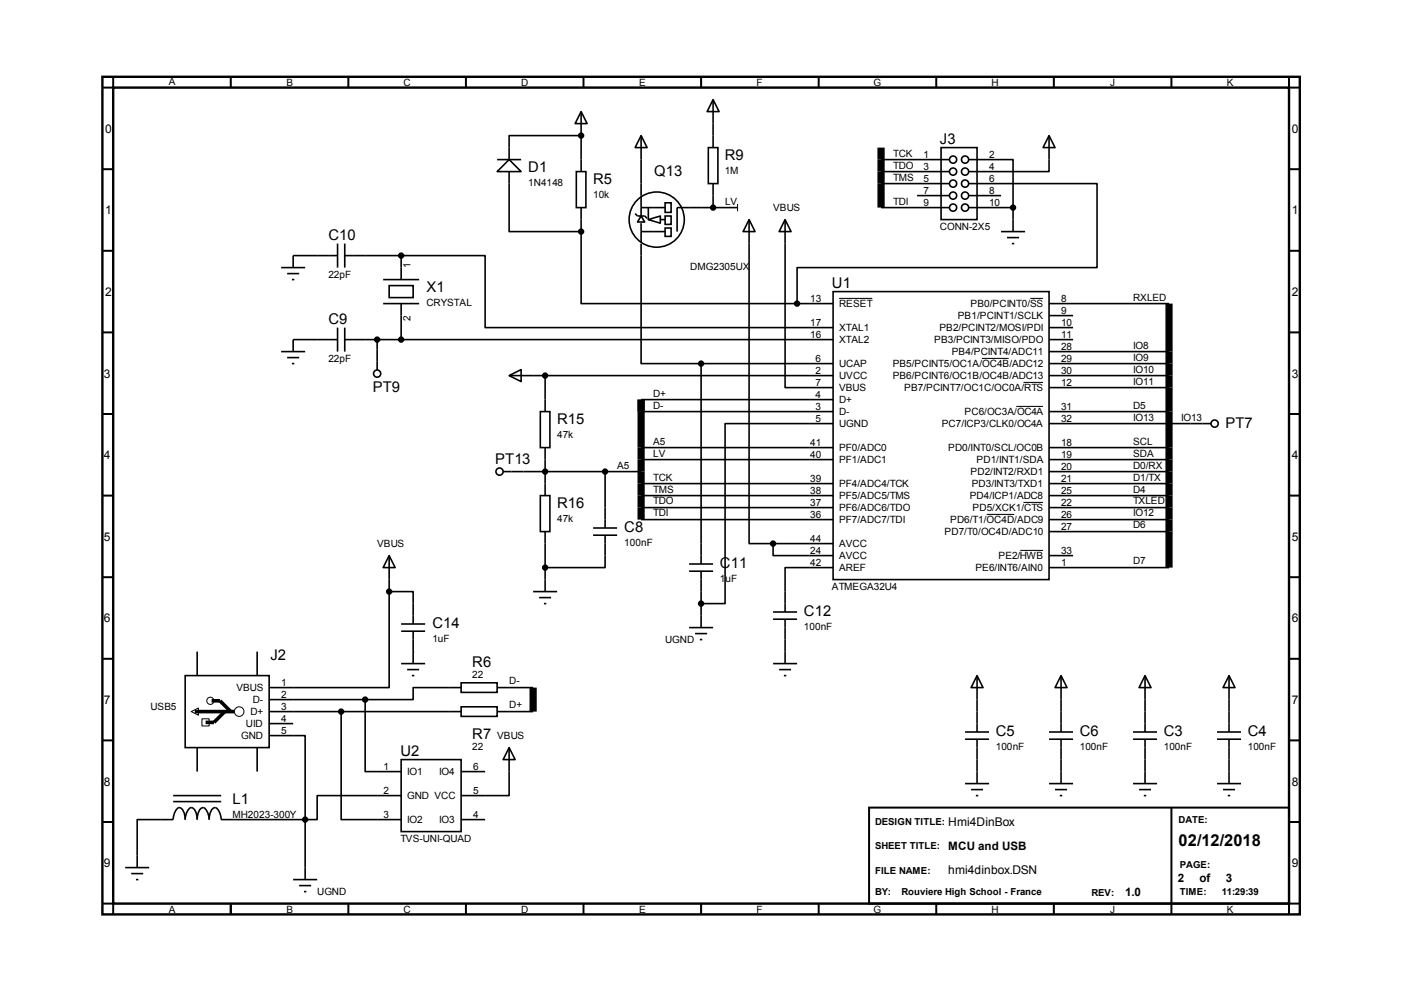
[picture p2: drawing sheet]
<svg xmlns="http://www.w3.org/2000/svg" width="297mm" height="210mm" viewBox="0 0 297 210" stroke-linecap="round" stroke-linejoin="round" font-family="sans-serif">
<path d="M21.7 16.3h253.5v177.2h-253.5zM24 18.5h248.9v172.8h-248.9z" fill="none" stroke="#000" stroke-width=".51"/>
<g fill="none" stroke="#000" stroke-width=".42">
<path d="M24 16.3v2.2h-2.3M48.9 16.3v2.2M73.7 16.3v2.2M98.6 16.3v2.2M123.5 16.3v2.2M148.4 16.3v2.2M173.3 16.3v2.2M198.2 16.3v2.2M223.1 16.3v2.2M248 16.3v2.2M272.9 16.3v2.2h2.3M21.7 35.8h2.3"/>
<path d="M272.9 35.8h2.3M21.7 53.1h2.3M272.9 53.1h2.3M21.7 70.4h2.3M272.9 70.4h2.3M21.7 87.6h2.3M272.9 87.6h2.3M21.7 104.9h2.3M272.9 104.9h2.3M21.7 122.2h2.3M21.7 139.4h2.3M272.9 122.2h2.3"/>
<path d="M272.9 139.4h2.3M21.7 156.7h2.3M272.9 156.7h2.3M21.7 174h2.3M184 170.9h88.9v20.4h-88.9zM248 170.9v22.6M272.9 174h2.3M21.7 191.3h2.3v2.2M48.9 191.3v2.2M73.7 191.3v2.2M98.6 191.3v2.2M123.5 191.3v2.2"/>
<path d="M148.4 191.3v2.2M173.3 191.3v2.2M198.2 191.3v2.2M223.1 191.3v2.2M275.2 191.3h-2.3v2.2"/>
</g>
<path d="M186.5 31.2v12.7M247.5 64.3v55.8M135.7 84.6v25.4M112.9 145.5v5.1" fill="none" stroke="#000" stroke-width="1.5" stroke-linecap="butt"/>
<g fill="none" stroke="#000" stroke-width=".34">
<path d="M105.2 33.8h5.1M107.8 33.8l2.5 2.5h-5.1zM107.8 36.3v12.7h15.2M122 36.3h2v7.6h-2zM123 23.6l1.3 2.6h-2.5zM123 28.7h-15.2v5.1M123 23.6v12.7M135.7 28.7l1.3 2.5h-2.5zM135.7 28.7v17M149.9 31.2h2.1v7.7h-2.1zM151 21.1l1.2 2.5h-2.5zM151 21.1v10.1"/>
<path d="M151 38.9v5M186.5 33.8h14.5M186.5 36.3h14.5M186.5 38.9h14.5M199.2 31.2h7.6v15.3h-7.6zM205.1 33.8h9.4v10.1M205.1 38.9h27.1v17.7h-63.5v7.7M222.1 28.7l1.3 2.5h-2.6zM222.1 28.7v7.6h-17M59.5 56.6h5.1M60.8 57.9h2.5M61.8 59.2h.5"/>
<path d="M71.5 54.1h-9.4v2.5M71.5 51.6v5M73 54.1h11.9M73 51.6v5M81.1 59.2h7.6M84.9 54.1h17.8v15.2h73.7M84.9 54.1v5.1M123 49v15.3h45.7M123 43.9v5.1M134.5 45.2l.5 .5h1.5l.5 .5M135.7 45.7l.8 1.3h-1.5zM135.7 51.6v25.4h12.7"/>
<path d="M135.7 43.9h5.1M135.7 47.2v4.1M135.7 49h5.1M137.2 46.5l2.6-.8v1.5zM137.2 43.9v2.6M139.8 46.5h1M140.8 48.3h1.3v1.7h-1.3zM140.8 42.9h1.3v2.1h-1.3zM140.8 45.7h1.3v1.8h-1.3zM156 43.9h-12.7v5.1M158.6 46.5l1.3 2.5h-2.6zM158.6 46.5v68.6h5.1"/>
<path d="M166.2 46.5l1.3 2.5h-2.6zM166.2 46.5v35.5h10.2M186.5 43.9h14.5M194.1 41.4h6.9M205.1 43.9h9.4M205.1 41.4h6.8M211.9 49h5.1M213.2 50.3h2.5M214.2 51.6h.5M214.5 43.9v5.1M59.5 74.4h5.1M60.8 75.7h2.5"/>
<path d="M61.8 77h.5M71.5 71.9h-9.4v2.5M71.5 69.3v5.1M73 71.9h103.4M73 69.3v5.1M79.8 71.9v6.4M81.1 64.3h7.6M82.4 60.5h5.1v2.5h-5.1zM84.9 64.3v7.6M107.8 79.5l2.5-1.3v2.6zM107.8 79.5h68.6M115.4 79.5v7.6"/>
<path d="M148.4 77h28M148.4 77v42.4M168.7 64.3h7.7M176.4 61.7h45.7v61h-45.7zM222.1 71.9h5.1M222.1 64.3h25.4M222.1 79.5h25.4M222.1 77h25.4M222.1 74.4h25.4M222.1 66.8h5.1M222.1 69.3h5.1M106.5 99.8h29.2"/>
<path d="M114.4 87.1h2v7.6h-2zM115.4 94.7v10.2M128.1 99.8v12M135.7 87.1h40.7M135.7 94.7h40.7M135.7 97.3h40.7M135.7 84.6h40.7M176.4 89.7h-22.9v38.1h-5.1M222.1 82h25.4M222.1 87.1h25.4M222.1 99.8h25.4M222.1 89.7h34.3"/>
<path d="M222.1 94.7h25.4M222.1 97.3h25.4M82.4 117.6l1.3 2.5h-2.6zM82.4 117.6v7.6M114.4 104.9h2v7.6h-2zM115.4 112.5v12.7M125.6 113.3h5M125.6 111.8h5M128.1 113.3v6.8h-12.7M135.7 110h40.7M135.7 107.4h40.7M135.7 104.9h40.7"/>
<path d="M135.7 102.4h40.7M145.9 119.4h5.1M163.7 115.1v2.5h12.7M163.7 115.1h12.7M222.1 112.5h25.4M222.1 110h25.4M222.1 107.4h25.4M222.1 104.9h25.4M222.1 102.4h25.4M222.1 117.6h5.1M41.7 137.9v5.1M54.4 137.9v5.1"/>
<path d="M82.4 125.2h5.1v6.9M82.4 125.2v20.3h-25.4M84.9 133.6h5.1M84.9 132.1h5.1M87.5 133.6v6.9M112.9 125.2h5M114.1 126.5h2.6M115.1 127.8h.6M145.9 120.9h5.1M145.9 132.8h5.1M147.2 134.1h2.5M148.2 135.4h.5"/>
<path d="M148.4 120.9v11.9M163.7 131.1h5M163.7 129.5h5M166.2 131.1v9.4M176.4 120.1h-10.2v9.4M222.1 120.1h25.4M39.2 143h17.8v15.2h-17.8zM41.7 158.2v5.1M54.4 158.2v5.1M57 155.7h7.6v17.8M57 150.6h40.6M57 148.1h20.3"/>
<path d="M57 153.2h5.1M72.2 150.6v22.9h12.7M77.3 148.1v15.2h7.6M84.9 140.5h5.1M86.2 141.7h2.5M87.2 143h.5M97.6 144.5h7.6v2.1h-7.6zM97.6 149.6h7.6v2h-7.6zM97.6 145.5h-10.1v2.6h-10.2M105.2 145.5h7.7M105.2 150.6h7.7M107.8 158.2l1.3 2.6h-2.6z"/>
<path d="M107.8 158.2v10.2h-10.2M163.7 140.5h5M164.9 141.7h2.6M165.9 143h.6M204.3 156.5h5.1M204.3 154.9h5.1M206.8 143l1.3 2.5h-2.5zM206.8 143v11.9M206.8 156.5v9.4M222.1 156.5h5.1M222.1 154.9h5.1M224.6 143l1.3 2.5h-2.5z"/>
<path d="M224.6 143v11.9M224.6 156.5v9.4M239.9 156.5h5M239.9 154.9h5M242.4 143l1.3 2.5h-2.6zM242.4 143v11.9M242.4 156.5v9.4M257.6 156.5h5.1M257.6 154.9h5.1M260.2 143l1.3 2.5h-2.6zM260.2 143v11.9M260.2 156.5v9.4"/>
<path d="M36.7 168.4h10.1M36.7 169.7h10.1M64.6 173.5h-17.8a2.69 2.69 0 0 0-1.2-2.6 2.31 2.31 0 0 0-1.3 2.6 2.69 2.69 0 0 0-1.3-2.6 2.31 2.31 0 0 0-1.3 2.6 2.31 2.31 0 0 0-1.2-2.6 2.69 2.69 0 0 0-1.3 2.6 2.31 2.31 0 0 0-1.3-2.6 2.69 2.69 0 0 0-1.2 2.6h-7.7v10.1M64.6 173.5v12.7M84.9 160.8h12.7v15.2h-12.7zM84.9 168.4h-17.8v5.1h-2.5M97.6 173.5h5.1M97.6 163.3h5.1M204.3 165.9h5.1M205.6 167.1h2.5M206.6 168.4h.5M222.1 165.9h5.1"/>
<path d="M223.4 167.1h2.5M224.4 168.4h.5M239.9 165.9h5M241.1 167.1h2.6M242.1 168.4h.6M257.6 165.9h5.1M258.9 167.1h2.6M259.9 168.4h.5M26.5 183.6h5.1M27.8 184.9h2.5M28.8 186.2h.5M62.1 186.2h5"/>
<path d="M63.3 187.5h2.6M64.3 188.7h.6"/>
<circle cx="123" cy="28.7" r=".51"/>
<circle cx="201.8" cy="36.3" r=".76"/>
<circle cx="201.8" cy="38.9" r=".76"/>
<circle cx="201.8" cy="33.8" r=".76"/>
<circle cx="204.3" cy="36.3" r=".76"/>
<circle cx="204.3" cy="38.9" r=".76"/>
<circle cx="204.3" cy="33.8" r=".76"/>
<circle cx="84.9" cy="54.1" r=".51"/>
<circle cx="123" cy="49" r=".51"/>
<circle cx="139" cy="46.5" r="5.8"/>
<circle cx="151" cy="43.9" r=".51"/>
<circle cx="201.8" cy="43.9" r=".76"/>
<circle cx="201.8" cy="41.4" r=".76"/>
<circle cx="204.3" cy="43.9" r=".76"/>
<circle cx="204.3" cy="41.4" r=".76"/>
<circle cx="214.5" cy="43.9" r=".51"/>
<circle cx="79.8" cy="71.9" r=".51"/>
<circle cx="79.8" cy="79.1" r=".76"/>
<circle cx="84.9" cy="71.9" r=".51"/>
<circle cx="115.4" cy="79.5" r=".51"/>
<circle cx="148.4" cy="77" r=".51"/>
<circle cx="168.7" cy="64.3" r=".51"/>
<circle cx="105.7" cy="99.8" r=".76"/>
<circle cx="115.4" cy="99.8" r=".51"/>
<circle cx="128.1" cy="99.8" r=".51"/>
<circle cx="257.1" cy="89.7" r=".76"/>
<circle cx="163.7" cy="115.1" r=".51"/>
<circle cx="82.4" cy="125.2" r=".51"/>
<circle cx="115.4" cy="120.1" r=".51"/>
<circle cx="148.4" cy="127.8" r=".51"/>
<circle cx="72.2" cy="150.6" r=".51"/>
<circle cx="77.3" cy="148.1" r=".51"/>
<circle cx="64.6" cy="173.5" r=".51"/>
</g>
<g fill="none" stroke="#000" stroke-width=".21">
<path d="M177.6 63.2h7.1M207.9 75.9h5.6M218.1 63.2h2.7M215.1 86h5.7M216.7 80.9h4.1M208.9 108.9h5.8M216 116.5h4.8M216.7 106.3h4.1M40.5 150.6l1.5-.7v1.5zM42.8 152.1h1.5v1.6h-1.5z"/>
<circle cx="44.5" cy="148.3" r=".76"/>
<circle cx="50.6" cy="150.6" r="1.02"/>
</g>
<g fill="#000">
<circle cx="123" cy="28.7" r=".51"/>
<circle cx="84.9" cy="54.1" r=".51"/>
<circle cx="123" cy="49" r=".51"/>
<circle cx="151" cy="43.9" r=".51"/>
<circle cx="214.5" cy="43.9" r=".51"/>
<circle cx="79.8" cy="71.9" r=".51"/>
<circle cx="84.9" cy="71.9" r=".51"/>
<circle cx="115.4" cy="79.5" r=".51"/>
<circle cx="148.4" cy="77" r=".51"/>
<circle cx="168.7" cy="64.3" r=".51"/>
<circle cx="115.4" cy="99.8" r=".51"/>
<circle cx="128.1" cy="99.8" r=".51"/>
<circle cx="163.7" cy="115.1" r=".51"/>
<circle cx="82.4" cy="125.2" r=".51"/>
<circle cx="115.4" cy="120.1" r=".51"/>
<circle cx="148.4" cy="127.8" r=".51"/>
<circle cx="72.2" cy="150.6" r=".51"/>
<circle cx="77.3" cy="148.1" r=".51"/>
<circle cx="64.6" cy="173.5" r=".51"/>
</g>
<path d="M41.2 150.6h8.4M44.8 148.3h1.8l2.3 2.3M47.6 150.6l-2.3 2.3h-1.8" fill="none" stroke="#000" stroke-width=".76" stroke-linecap="butt"/>
<text font-size="3.5" x="249.5" y="179">02/12/2018</text>
<g font-size="3.1">
<text x="153.4" y="34">R9</text>
<text x="199" y="30.5">J3</text>
<text x="111.8" y="36.5">D1</text>
<text x="125.6" y="39">R5</text>
<text x="138.5" y="37.3">Q13</text>
<text x="69.5" y="50.8">C10</text>
<text x="90.3" y="61.9">X1</text>
<text x="176.1" y="61">U1</text>
<text x="69.5" y="68.6">C9</text>
<text x="78.9" y="82.9">PT9</text>
<text x="117.9" y="89.8">R15</text>
<text x="259.4" y="90.7">PT7</text>
<text x="104.8" y="98.3">PT13</text>
<text x="117.9" y="107.6">R16</text>
<text x="132.2" y="112.6">C8</text>
<text x="152.4" y="120.2">C11</text>
<text x="170.2" y="130.4">C12</text>
<text x="91.5" y="132.9">C14</text>
<text x="57.2" y="139.6">J2</text>
<text x="100" y="141.1">R6</text>
<text x="210.8" y="155.8">C5</text>
<text x="228.6" y="155.8">C6</text>
<text x="246.4" y="155.8">C3</text>
<text x="264.2" y="155.8">C4</text>
<text x="84.8" y="159.9">U2</text>
<text x="100" y="156.4">R7</text>
<text x="49.2" y="170.1">L1</text>
</g>
<g font-size="2.5">
<text x="22.3" y="28.1">0</text>
<text x="273.5" y="28.1">0</text>
<text x="22.3" y="45.4">1</text>
<text x="273.5" y="45.4">1</text>
<text x="22.3" y="62.7">2</text>
<text x="273.5" y="62.7">2</text>
<text x="22" y="79.9">3</text>
<text x="273.5" y="79.9">3</text>
<text x="22" y="97.2">4</text>
<text x="273.5" y="97.2">4</text>
<text x="22" y="114.5">5</text>
<text x="273.5" y="114.5">5</text>
<text x="22" y="131.7">6</text>
<text x="273.5" y="131.7">6</text>
<text x="22" y="149">7</text>
<text x="273.5" y="149">7</text>
<text x="22" y="166.3">8</text>
<text x="273.5" y="166.3">8</text>
<text x="200.7" y="179.9">MCU and USB</text>
<text x="200.7" y="174.8">Hmi4DinBox</text>
<text x="22" y="183.6">9</text>
<text x="200.7" y="185.1">hmi4dinbox.DSN</text>
<text x="273.5" y="183.6">9</text>
<text x="238.2" y="189.7">1.0</text>
<text x="249.3" y="186.7">2</text>
<text x="253.9" y="186.7">of</text>
<text x="259.5" y="186.7">3</text>
</g>
<g font-size="2.1">
<text x="35.7" y="18">A</text>
<text x="60.6" y="18.3">B</text>
<text x="85.4" y="18.3">C</text>
<text x="110.3" y="18.3">D</text>
<text x="135.3" y="18.3">E</text>
<text x="160.2" y="18.3">F</text>
<text x="184.9" y="18.3">G</text>
<text x="209.9" y="18.3">H</text>
<text x="235" y="18.3">J</text>
<text x="259.7" y="18.3">K</text>
<text x="189.1" y="33.2">TCK</text>
<text x="189.1" y="35.7">TDO</text>
<text x="195.5" y="33.4">1</text>
<text x="195.5" y="35.9">3</text>
<text x="209.4" y="33.4">2</text>
<text x="209.4" y="35.9">4</text>
<text x="111.8" y="39.4">1N4148</text>
<text x="125.6" y="41.9">10k</text>
<text x="153.4" y="36.8">1M</text>
<text x="189.1" y="38.3">TMS</text>
<text x="195.5" y="38.4">5</text>
<text x="195.5" y="41">7</text>
<text x="209.4" y="38.4">6</text>
<text x="209.4" y="41">8</text>
<text x="153.5" y="43.3">LV</text>
<text x="163.7" y="44.7">VBUS</text>
<text x="189.1" y="43.3">TDI</text>
<text x="195.5" y="43.5">9</text>
<text x="209.4" y="43.5">10</text>
<text x="199" y="48.7">CONN-2X5</text>
<text x="69.5" y="58.8">22pF</text>
<text x="86.9" y="56.6" transform="rotate(-90 86.9 56.6)">1</text>
<text x="146.1" y="57.1">DMG2305UX</text>
<text x="90.3" y="64.8">CRYSTAL</text>
<text x="171.5" y="63.8">13</text>
<text x="177.6" y="65">RESET</text>
<text x="205.5" y="65">PB0/PCINT0/SS</text>
<text x="224.6" y="63.8">8</text>
<text x="239.9" y="63.7">RXLED</text>
<text x="86.9" y="68" transform="rotate(-90 86.9 68)">2</text>
<text x="171.5" y="71.5">16</text>
<text x="171.5" y="68.9">17</text>
<text x="177.6" y="70.1">XTAL1</text>
<text x="198.9" y="70.1">PB2/PCINT2/MOSI/PDI</text>
<text x="202.8" y="67.6">PB1/PCINT1/SCLK</text>
<text x="224.6" y="66.4">9</text>
<text x="224.6" y="68.9">10</text>
<text x="224.6" y="71.5">11</text>
<text x="69.5" y="76.6">22pF</text>
<text x="172.6" y="76.5">6</text>
<text x="177.6" y="72.6">XTAL2</text>
<text x="177.6" y="77.7">UCAP</text>
<text x="189" y="77.7">PB5/PCINT5/OC1A/OC4B/ADC12</text>
<text x="197.8" y="72.6">PB3/PCINT3/MISO/PDO</text>
<text x="201.5" y="75.2">PB4/PCINT4/ADC11</text>
<text x="224.6" y="74">28</text>
<text x="224.6" y="76.5">29</text>
<text x="239.9" y="76.4">IO9</text>
<text x="239.9" y="73.8">IO8</text>
<text x="138.3" y="84">D+</text>
<text x="172.6" y="81.6">7</text>
<text x="172.6" y="79.1">2</text>
<text x="177.6" y="82.8">VBUS</text>
<text x="177.6" y="80.3">UVCC</text>
<text x="189" y="80.3">PB6/PCINT6/OC1B/OC4B/ADC13</text>
<text x="191.4" y="82.8">PB7/PCINT7/OC1C/OC0A/RTS</text>
<text x="224.6" y="79.1">30</text>
<text x="224.6" y="81.6">12</text>
<text x="239.9" y="81.4">IO11</text>
<text x="239.9" y="78.9">IO10</text>
<text x="138.3" y="86.5">D-</text>
<text x="172.6" y="89.2">5</text>
<text x="172.6" y="86.7">3</text>
<text x="172.6" y="84.2">4</text>
<text x="177.6" y="87.9">D-</text>
<text x="177.6" y="85.3">D+</text>
<text x="204.2" y="87.9">PC6/OC3A/OC4A</text>
<text x="224.6" y="89.2">32</text>
<text x="224.6" y="86.7">31</text>
<text x="239.9" y="86.5">D5</text>
<text x="239.9" y="89.1">IO13</text>
<text x="250" y="89.1">IO13</text>
<text x="117.9" y="92.7">47k</text>
<text x="138.3" y="94.1">A5</text>
<text x="171.5" y="94.3">41</text>
<text x="177.6" y="95.5">PF0/ADC0</text>
<text x="177.6" y="90.4">UGND</text>
<text x="199.4" y="90.4">PC7/ICP3/CLK0/OC4A</text>
<text x="200.7" y="95.5">PD0/INT0/SCL/OC0B</text>
<text x="224.6" y="94.3">18</text>
<text x="239.9" y="94.1">SCL</text>
<text x="130.6" y="99.2">A5</text>
<text x="138.3" y="101.8">TCK</text>
<text x="138.3" y="96.7">LV</text>
<text x="171.5" y="96.9">40</text>
<text x="171.5" y="101.9">39</text>
<text x="177.6" y="98">PF1/ADC1</text>
<text x="205.5" y="100.6">PD2/INT2/RXD1</text>
<text x="206.8" y="98">PD1/INT1/SDA</text>
<text x="224.6" y="96.9">19</text>
<text x="224.6" y="99.4">20</text>
<text x="224.6" y="101.9">21</text>
<text x="239.9" y="101.8">D1/TX</text>
<text x="239.9" y="99.2">D0/RX</text>
<text x="239.9" y="96.7">SDA</text>
<text x="138.3" y="104.3">TMS</text>
<text x="138.3" y="106.8">TDO</text>
<text x="171.5" y="104.5">38</text>
<text x="171.5" y="107">37</text>
<text x="177.6" y="103.1">PF4/ADC4/TCK</text>
<text x="177.6" y="105.7">PF5/ADC5/TMS</text>
<text x="205.3" y="105.7">PD4/ICP1/ADC8</text>
<text x="205.7" y="103.1">PD3/INT3/TXD1</text>
<text x="224.6" y="104.5">25</text>
<text x="224.6" y="107">22</text>
<text x="239.9" y="106.8">TXLED</text>
<text x="239.9" y="104.3">D4</text>
<text x="117.9" y="110.4">47k</text>
<text x="138.3" y="109.3">TDI</text>
<text x="171.5" y="109.6">36</text>
<text x="177.6" y="108.2">PF6/ADC6/TDO</text>
<text x="177.6" y="110.7">PF7/ADC7/TDI</text>
<text x="200" y="113.3">PD7/T0/OC4D/ADC10</text>
<text x="201.2" y="110.7">PD6/T1/OC4D/ADC9</text>
<text x="205.9" y="108.2">PD5/XCK1/CTS</text>
<text x="224.6" y="109.6">26</text>
<text x="224.6" y="112.1">27</text>
<text x="239.9" y="111.8">D6</text>
<text x="239.9" y="109.3">IO12</text>
<text x="79.8" y="115.8">VBUS</text>
<text x="132.2" y="115.5">100nF</text>
<text x="171.5" y="119.7">42</text>
<text x="171.5" y="114.6">44</text>
<text x="171.5" y="117.2">24</text>
<text x="177.6" y="115.8">AVCC</text>
<text x="177.6" y="118.4">AVCC</text>
<text x="211.4" y="118.4">PE2/HWB</text>
<text x="224.6" y="117.2">33</text>
<text x="224.6" y="119.7">1</text>
<text x="239.9" y="119.5">D7</text>
<text x="152.4" y="123.1">1uF</text>
<text x="176.1" y="124.8">ATMEGA32U4</text>
<text x="177.6" y="120.9">AREF</text>
<text x="206.5" y="120.9">PE6/INT6/AIN0</text>
<text x="91.5" y="135.8">1uF</text>
<text x="140.8" y="136.1">UGND</text>
<text x="170.2" y="133.3">100nF</text>
<text x="100" y="143.6">22</text>
<text x="50" y="146.3">VBUS</text>
<text x="53.5" y="148.8">D-</text>
<text x="59.5" y="145.1">1</text>
<text x="59.5" y="147.7">2</text>
<text x="107.8" y="144.9">D-</text>
<text x="107.8" y="149.9">D+</text>
<text x="31.8" y="150.2">USB5</text>
<text x="52.1" y="153.9">UID</text>
<text x="53" y="151.4">D+</text>
<text x="59.5" y="150.2">3</text>
<text x="59.5" y="152.7">4</text>
<text x="59.5" y="155.3">5</text>
<text x="51.1" y="156.5">GND</text>
<text x="100" y="158.8">22</text>
<text x="105.2" y="156.5">VBUS</text>
<text x="210.8" y="158.7">100nF</text>
<text x="228.6" y="158.7">100nF</text>
<text x="246.4" y="158.7">100nF</text>
<text x="264.2" y="158.7">100nF</text>
<text x="81.2" y="162.9">1</text>
<text x="81.2" y="168">2</text>
<text x="86.2" y="164.1">IO1</text>
<text x="93" y="164.1">IO4</text>
<text x="100.2" y="162.9">6</text>
<text x="100.2" y="168">5</text>
<text x="49.2" y="173.1">MH2023-300Y</text>
<text x="81.2" y="173.1">3</text>
<text x="86.2" y="169.2">GND VCC</text>
<text x="100.2" y="173.1">4</text>
<text x="84.8" y="178.1">TVS-UNI-QUAD</text>
<text x="86.2" y="174.2">IO2</text>
<text x="93" y="174.2">IO3</text>
<text x="67.1" y="189.5">UGND</text>
<text x="35.7" y="193.3">A</text>
<text x="60.6" y="193.3">B</text>
<text x="85.4" y="193.3">C</text>
<text x="110.3" y="193.3">D</text>
<text x="135.3" y="193.3">E</text>
<text x="160.2" y="193.3">F</text>
<text x="184.9" y="193.3">G</text>
<text x="209.9" y="193.3">H</text>
<text x="235" y="193.3">J</text>
<text x="259.7" y="193.3">K</text>
</g>
<g font-size="2">
<text x="185.3" y="174.6">DESIGN TITLE:</text>
<text x="185.3" y="179.7">SHEET TITLE:</text>
<text x="249.5" y="174.2">DATE:</text>
<text x="185.3" y="184.9">FILE NAME:</text>
<text x="249.8" y="183.6">PAGE:</text>
<text x="185.3" y="189.4">BY:</text>
<text x="190.8" y="189.4">Rouviere High School - France</text>
<text x="231.1" y="189.6">REV:</text>
<text x="249.8" y="189.4">TIME:</text>
<text x="258.7" y="189.4">11:29:39</text>
</g>
</svg>
